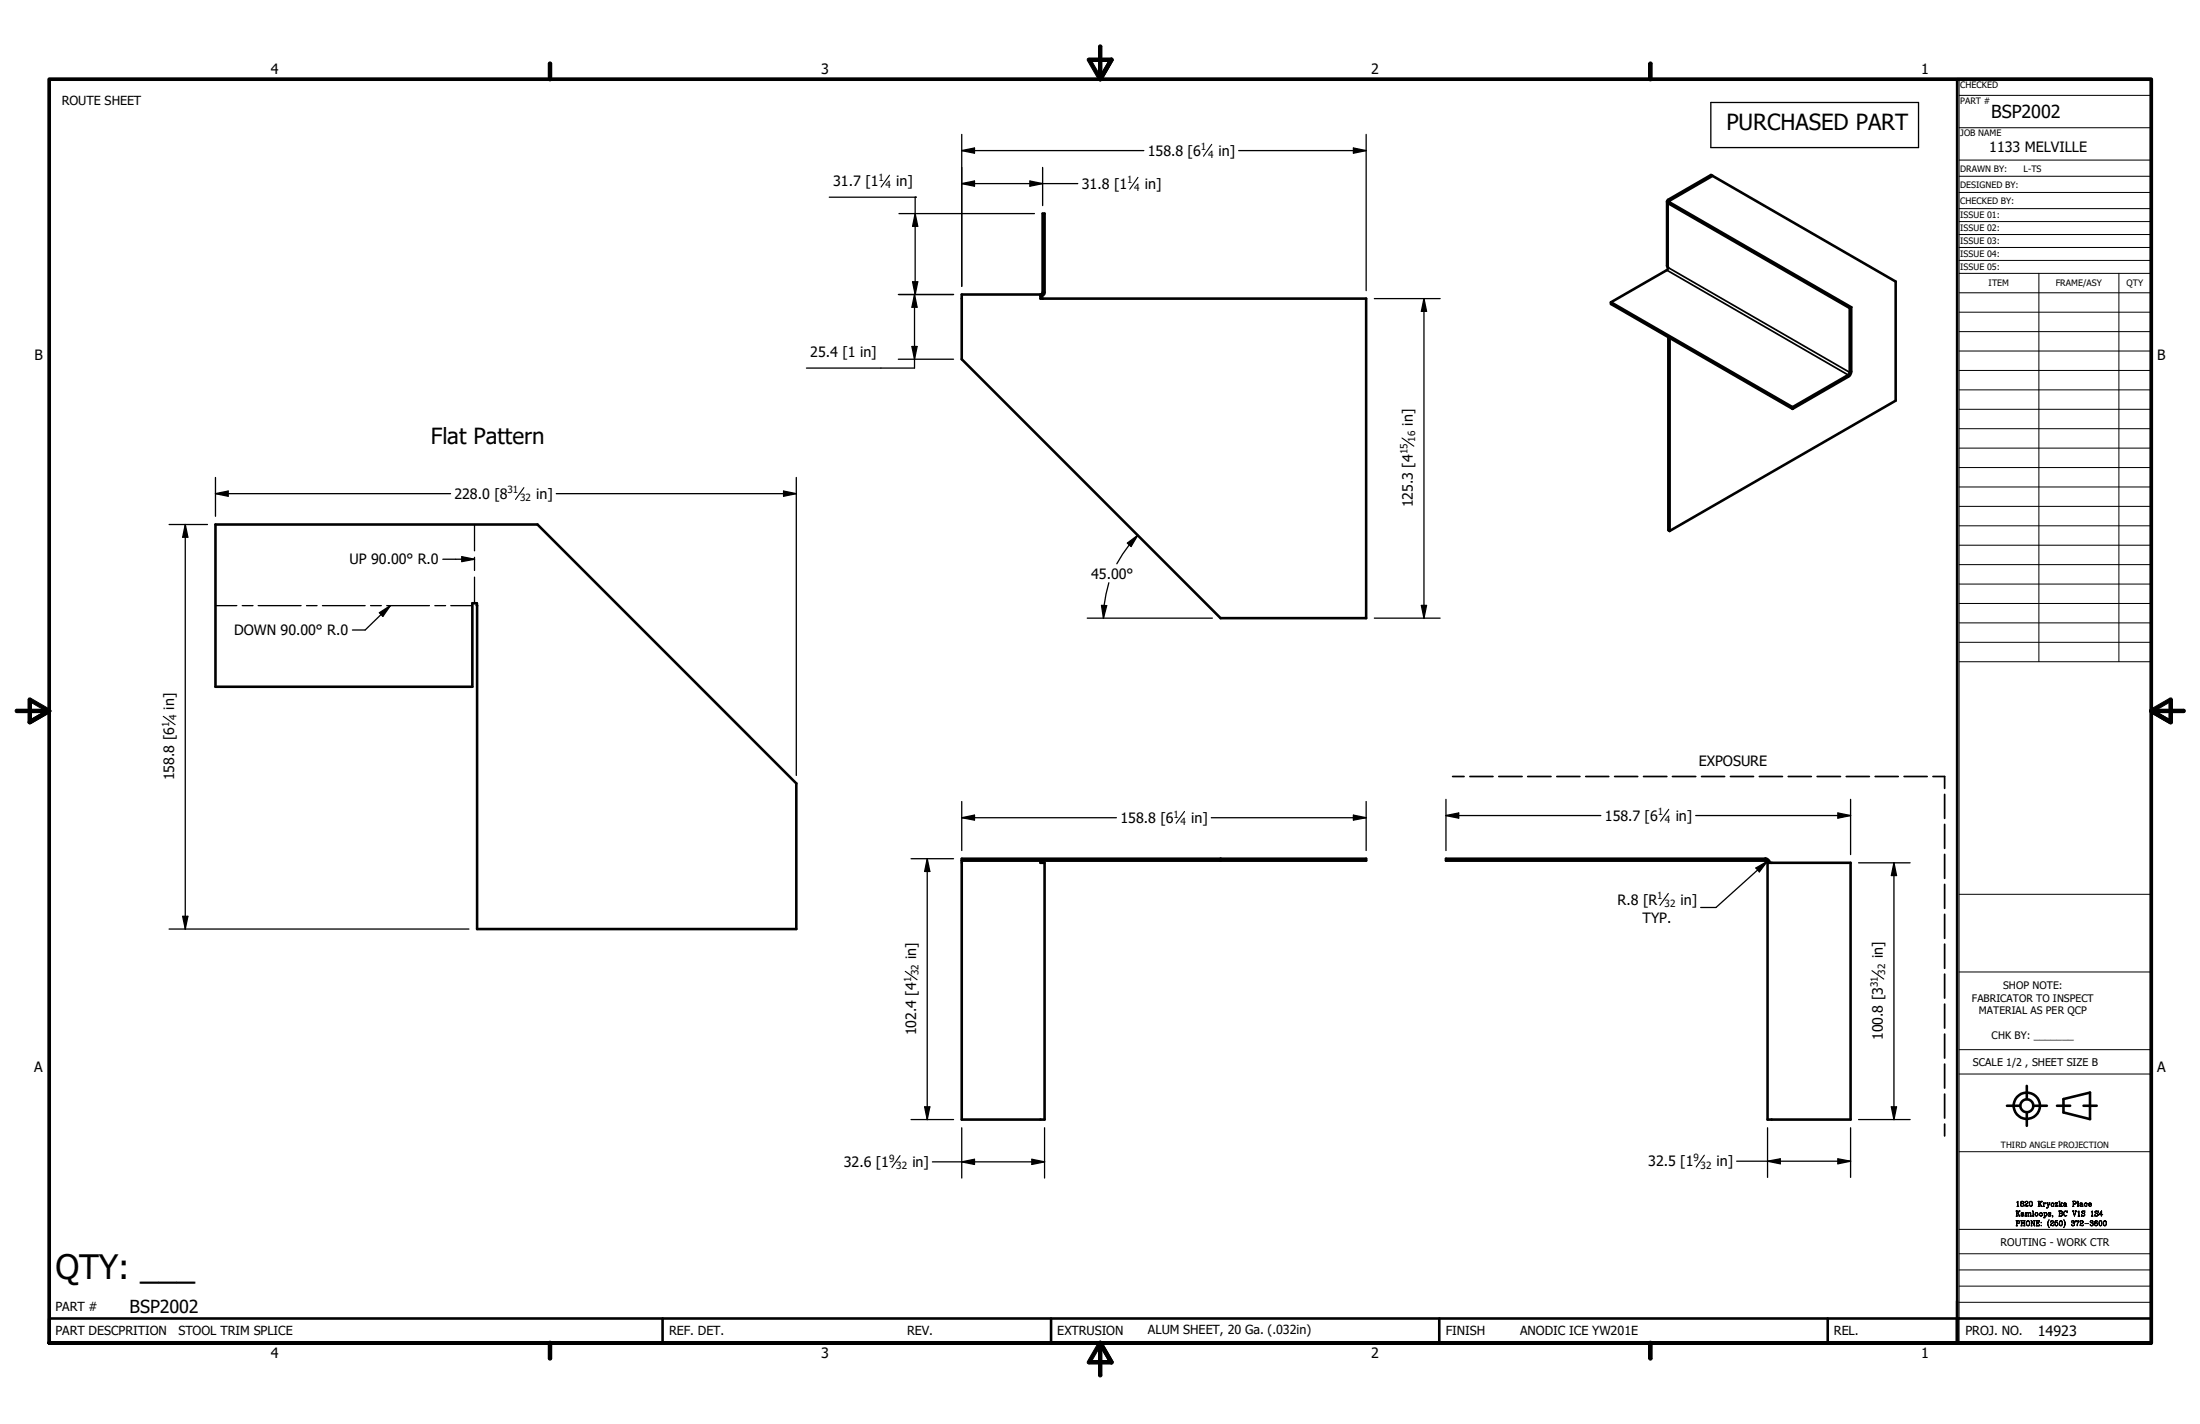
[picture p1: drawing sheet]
<svg xmlns="http://www.w3.org/2000/svg" width="432mm" height="279mm" viewBox="0 0 432 279" stroke-linecap="round" stroke-linejoin="round" font-family="sans-serif">
<g fill="none" stroke="#000" stroke-width=".25">
<path d="M162.8 38.7h17M179.6 38.7v19.1M188.8 29.5h35.7M188.8 29.5l2.5-.5v1.1zM188.8 36l2.5-.5v1zM188.8 26.4v29.8M188.8 36h22.7M202.1 35.5l2.5 .5-2.5 .5zM204.6 32.9v7.4M243.1 29.5h25M265.6 29l2.5 .5-2.5 .6zM268.1 26.4v30.6"/>
<path d="M335.8 20.1h40.8v8.9h-40.8zM176.3 57.8h10.9M176.4 41.9h26.6M179.1 55.3h1l-.5 2.5zM179.5 57.8v14.4h-21.2M179.5 57.8l.5 2.5h-1zM179.6 41.9l.5 2.5h-1zM269.7 58.6h13M279.5 58.6v62.7M279.5 58.6l.5 2.5h-1zM176.3 70.5h10.9M179 68h1l-.5 2.5z"/>
<path d="M42.3 96.9h46.1M42.3 96.9l2.5-.5v1zM42.3 93.7v7.6M109.2 96.9h47.1M153.8 96.4l2.5 .5-2.5 .5zM156.3 93.7v58.4M33.2 102.9h7.5M36.4 102.9v79.4M36.4 102.9l.5 2.5h-1zM42.3 118.8h4.2M47.5 118.8h2.2M50.7 118.8h8.4"/>
<path d="M60.2 118.8h2M63.3 118.8h8.4M72.7 118.8h2.1M75.9 118.8h8.4M76.6 118.8l-4.9 4.8h-2.5M85.3 118.8h2.2M86.9 109.7h6.2M88.5 118.8h4.2M90.6 109.2l2.5 .5-2.5 .5zM93.1 102.9v5.2M93.1 109.3v2.6M93.1 113.2v5.2"/>
<path d="M216.2 118.8h1l-.6 2.5zM217.6 114.3l-.9 4.5-.1 2.5M221.3 106.6l2-1.6-1.3 2.2zM221.7 106.9l-2.5 3.7M223.3 105l-1.7 1.9M279 118.8h1l-.5 2.5zM74.5 120.2l2.1-1.4-1.5 2.1zM213.4 121.3h24.6M269.7 121.3h13M188.8 157.3v9.6M265.6 159.9l2.5 .5-2.5 .5zM268.1 157.3v9.6"/>
<path d="M283.8 156.8v10.1M360.7 159.5l2.5 .5-2.5 .5zM363.2 156.8v10.9M35.9 179.8h1l-.5 2.5zM178.8 168.5h8.4M182 168.5v51.2M182 168.5l.5 2.5h-1zM188.8 160.4l2.5-.5v1zM188.8 160.4h30.3M237.7 160.4h30.4M283.8 160h30.4M283.8 160l2.5-.5v1z"/>
<path d="M332.8 160h30.4M344.6 170.3l2.2-1.3-1.5 2.1zM346.8 169l-10 9.1h-3M364.8 169.3h10.1M371.7 169.3v50.4M371.7 169.3l.5 2.5h-1zM33.2 182.3h58.8M178.8 219.7h8.4M181.5 217.2h1l-.5 2.5zM364.8 219.7h10.1M371.2 217.2h1l-.5 2.5zM183 228h22"/>
<path d="M188.8 228l2.5-.5v1zM188.8 221.3v9.8M202.5 227.5l2.5 .5-2.5 .5zM205 221.3v9.8M340.9 227.8h22.3M346.9 227.8l2.5-.4v.9zM346.9 221.3v9.7M360.7 227.4l2.5 .4-2.5 .5zM363.2 221.3v9.7"/>
</g>
<g fill="none" stroke="#000" stroke-width=".51">
<path d="M327.2 39.5v12.9a.39 .39 0 0 1 0 .6l-11 6.3M336.1 34.5l-.3-.2-8.4 4.9-.2 .2v.3l35.9 20.8M336.1 34.5l-8.4 4.9-.1 .2 35.7 20.7M336.1 34.5l36 20.7v23.4l-44.4 25.6M188.8 57.8h15.4v.8h63.9v62.7h-28.5l-50.8-50.8zM204.2 57.8l.2-.1 .2-.3v-15.5h.4v15.5a.88 .88 0 0 1-.8 .8M316.2 59.3l35.6 20.6M316.2 59.3v.3l35.6 20.6M327.4 66.1v37.9l.3 .2M327.7 66.3v37.9M351.8 79.9v.3M363.1 60.5v12.6l-.2 .3-11.1 6.5"/>
<path d="M363.3 60.3v12.6a1.21 1.21 0 0 1-.5 1l-11 6.3M363.3 60.3l-.2 .2M42.3 102.9h63.2l50.8 50.8v28.6h-62.7v-63.9h-.9v16.3h-50.4zM93.6 118.8h.1M188.8 168.9h79.3v-.4h-79.3v51.2h16.2v-50.4h-.8v-.4M239.6 168.5v.4M346.5 168.5v.4M346.5 168.5a.88 .88 0 0 1 .8 .8M346.5 168.9h.3l.2 .4M346.5 168.5h-62.7v.4h62.7M346.9 169.3h16.3v50.4h-16.3zM393.9 217h2.6"/>
<path d="M397.8 213.1v2.5M397.8 218.3v2.6M399.1 217h2.6M403.7 217h2.6M405 215.6l5.2-1.2v5.2l-5.2-1.3zM408.9 217h2.6M130 258.7v4.8M206.3 258.7v4.8M282.5 258.7v4.8M358.7 258.7v4.8M422.2 258.7h-412.5v4.8h412.5v-248h-38.1v248"/>
<circle cx="397.8" cy="217" r="1.27"/>
<circle cx="397.8" cy="216.9" r="2.58"/>
</g>
<g fill="none" stroke="#000" stroke-width=".34">
<path d="M327.4 39.2l.3 .2v.3l-.3 .2v12.6l35.7 20.6 .2-.2M327.2 53l35.6 20.6v.3M285.1 152.4h2.3M288.5 152.4h4.5M294.2 152.4h4.5M299.8 152.4h4.6M305.6 152.4h4.5M311.2 152.4h4.6M316.9 152.4h4.5M322.6 152.4h4.6M328.3 152.4h4.5M334 152.4h4.5"/>
<path d="M339.6 152.4h4.6M345.3 152.4h4.5M351 152.4h4.5M356.7 152.4h4.5M362.4 152.4h4.5M368 152.4h4.6M373.7 152.4h4.5M379.4 152.4h2.3v2.3M381.7 155.9v4.7M381.7 161.8v4.7M381.7 167.6v4.7M381.7 173.5v4.7"/>
<path d="M381.7 179.4v4.7M381.7 185.3v4.7M381.7 191.1v4.7M381.7 197v4.7M381.7 202.9v4.7M381.7 208.8v4.7M381.7 214.7v4.7M381.7 220.6v2.3"/>
</g>
<g fill="#000">
<path d="M188.8 29.5l2.5-.5zM188.8 29.5l2.5-.5v1.1zM188.8 36l2.5-.5zM188.8 36l2.5-.5v1zM202.1 36.5l2.5-.5zM202.1 35.5l2.5 .5-2.5 .5zM265.6 30.1l2.5-.6zM265.6 29l2.5 .5-2.5 .6zM179.1 55.3l.5 2.5zM179.1 55.3h1l-.5 2.5zM179.6 41.9l.5 2.5zM179.6 41.9l.5 2.5h-1z"/>
<path d="M179 68l.5 2.5zM179 68h1l-.5 2.5zM179.5 57.8l.5 2.5zM179.5 57.8l.5 2.5h-1zM279.5 58.6l.5 2.5zM279.5 58.6l.5 2.5h-1zM42.3 96.9l2.5-.5zM42.3 96.9l2.5-.5v1zM153.8 97.4l2.5-.5zM153.8 96.4l2.5 .5-2.5 .5zM36.4 102.9l.5 2.5zM36.4 102.9l.5 2.5h-1z"/>
<path d="M90.6 110.2l2.5-.5zM90.6 109.2l2.5 .5-2.5 .5zM216.2 118.8h1l-.6 2.5zM223.3 105l-1.3 2.2zM221.3 106.6l2-1.6-1.3 2.2zM279 118.8l.5 2.5zM279 118.8h1l-.5 2.5zM76.6 118.8l-1.5 2.1zM74.5 120.2l2.1-1.4-1.5 2.1zM188.8 160.4l2.5-.5zM188.8 160.4l2.5-.5v1zM283.8 160l2.5-.5z"/>
<path d="M283.8 160l2.5-.5v1zM35.9 179.8l.5 2.5zM35.9 179.8h1l-.5 2.5zM182 168.5l.5 2.5zM182 168.5l.5 2.5h-1zM265.6 160.9l2.5-.5zM265.6 159.9l2.5 .5-2.5 .5zM346.8 169l-1.5 2.1zM344.6 170.3l2.2-1.3-1.5 2.1zM360.7 160.5l2.5-.5zM360.7 159.5l2.5 .5-2.5 .5zM371.7 169.3l.5 2.5z"/>
<path d="M371.7 169.3l.5 2.5h-1zM181.5 217.2l.5 2.5zM181.5 217.2h1l-.5 2.5zM371.2 217.2l.5 2.5zM371.2 217.2h1l-.5 2.5zM188.8 228l2.5-.5zM188.8 228l2.5-.5v1zM202.5 228.5l2.5-.5zM202.5 227.5l2.5 .5-2.5 .5zM346.9 227.8l2.5-.4zM346.9 227.8l2.5-.4v.9zM360.7 228.3l2.5-.5z"/>
<path d="M360.7 227.4l2.5 .4-2.5 .5zM409.2 240.1h.8z"/>
<path d="M107.6 15.5h.7a.34 .34 0 0 1-.4 .4 .34 .34 0 0 1-.3-.4z" fill-rule="evenodd"/>
<path d="M107.7 12.3a.34 .34 0 0 1 .3-.1 .34 .34 0 0 1 .3 .3h-.7z" fill-rule="evenodd"/>
<path d="M107.6 12.5h.7v3h-.7z" fill-rule="evenodd"/>
<path d="M213.4 11.5l.3-.1v.3l-.3 .2z" fill-rule="evenodd"/>
<path d="M213.7 11.4h4.4v.7h-4.4z" fill-rule="evenodd"/>
<path d="M215.6 9.1h.7v6.4h-.7z" fill-rule="evenodd"/>
<path d="M213.4 11.9l.6-.3 2.2 3.8-.6 .3z" fill-rule="evenodd"/>
<path d="M217.8 11.6l.6 .3-2.2 3.8-.6-.3z" fill-rule="evenodd"/>
<path d="M215.6 9a.34 .34 0 0 1 .4-.2 .34 .34 0 0 1 .3 .3h-.7z" fill-rule="evenodd"/>
<path d="M215.6 15.7l.7-.2a.35 .35 0 0 1-.3 .3 .35 .35 0 0 1-.4-.1z" fill-rule="evenodd"/>
<path d="M215.6 15.4l.6 .3a.34 .34 0 0 1-.4 .1 .34 .34 0 0 1-.2-.4z" fill-rule="evenodd"/>
<path d="M218.1 11.4l.3 .1v.4l-.3-.2z" fill-rule="evenodd"/>
<path d="M217.8 11.6a.34 .34 0 0 1 .5-.2 .34 .34 0 0 1 .1 .5z" fill-rule="evenodd"/>
<path d="M217.8 11.6l.6 .3-2.2 3.8-.6-.3z" fill-rule="evenodd"/>
<path d="M323.6 15.5h.7a.34 .34 0 0 1-.4 .4 .34 .34 0 0 1-.3-.4z" fill-rule="evenodd"/>
<path d="M323.8 12.2a.34 .34 0 0 1 .5 .3h-.7z" fill-rule="evenodd"/>
<path d="M323.6 12.5h.7v3h-.7z" fill-rule="evenodd"/>
<path d="M3 139.3l.3-.2v.7a.34 .34 0 0 1-.3-.5z" fill-rule="evenodd"/>
<path d="M3.3 139.1h6.4v.7h-6.4z" fill-rule="evenodd"/>
<path d="M5.5 137.3h.7v4.4h-.7z" fill-rule="evenodd"/>
<path d="M5.6 137h.4l-.2 .3h-.3z" fill-rule="evenodd"/>
<path d="M6 137l3.8 2.2-.3 .6-3.8-2.2z" fill-rule="evenodd"/>
<path d="M9.8 139.2a.34 .34 0 0 1 .2 .4 .34 .34 0 0 1-.3 .2z" fill-rule="evenodd"/>
<path d="M9.5 139.2a.34 .34 0 0 1 .4 .1 .34 .34 0 0 1-.1 .5z" fill-rule="evenodd"/>
<path d="M5.7 141.4l3.8-2.2 .3 .6-3.8 2.2z" fill-rule="evenodd"/>
<path d="M422.1 139.2l3.8-2.2 .3 .6-3.8 2.2z" fill-rule="evenodd"/>
<path d="M422 139.3l.1-.1 .1 .3v.3a.34 .34 0 0 1-.2-.5z" fill-rule="evenodd"/>
<path d="M422 139.2h.4l-.3 .6-.2-.2z" fill-rule="evenodd"/>
<path d="M422.4 139.2l3.8 2.2-.3 .6-3.8-2.2z" fill-rule="evenodd"/>
<path d="M425.7 137.3h.7v4.4h-.7z" fill-rule="evenodd"/>
<path d="M425.9 137h.4l.1 .3h-.4z" fill-rule="evenodd"/>
<path d="M428.6 139.1a.34 .34 0 0 1 .3 .4 .34 .34 0 0 1-.3 .3z" fill-rule="evenodd"/>
<path d="M422.2 139.1h6.4v.7h-6.4z" fill-rule="evenodd"/>
<path d="M5.7 141.4l3.8-2.2 .3 .6-3.8 2.2z" fill-rule="evenodd"/>
<path d="M5.5 141.7h.3l.2 .3-.4-.1z" fill-rule="evenodd"/>
<path d="M5.5 141.5l.2-.1 .3 .6a.34 .34 0 0 1-.4-.1 .34 .34 0 0 1-.1-.4z" fill-rule="evenodd"/>
<path d="M422.4 139.2l3.8 2.2-.3 .6-3.8-2.2z" fill-rule="evenodd"/>
<path d="M426 141.7l.4 .1-.3 .2h-.2z" fill-rule="evenodd"/>
<path d="M426.2 141.4a.34 .34 0 0 1 .1 .5 .34 .34 0 0 1-.4 .1z" fill-rule="evenodd"/>
<path d="M395.8 239.5h.4h-.3v.5h.3h-.3v.5h.1h-.3h.1z" fill-rule="evenodd"/>
<path d="M395.7 237.6h.3h-.1v1h.1h-.3h.1v-1z" fill-rule="evenodd"/>
<path d="M395.9 235.9l.2-.2z" fill-rule="evenodd"/>
<path d="M396.1 235.7v1h.1h-.3h.1z" fill-rule="evenodd"/>
<path d="M396 238l.5 .6h-.3h.2z" fill-rule="evenodd"/>
<path d="M395.7 239.5l.6 .1 .1 .3-.5 .1h.4l.1-.3-.2-.2z" fill-rule="evenodd"/>
<path d="M396.2 237.6h.3l-.6 .6 .5-.6z" fill-rule="evenodd"/>
<path d="M396.7 236.2l.3-.1-.3 .1 .1 .5-.2-.2z" fill-rule="evenodd"/>
<path d="M396.6 239.5h.3l-.1 .5h.5h-.5l.1 .5h-.3h.1v-1z" fill-rule="evenodd"/>
<path d="M396.7 235.8l.3-.1-.3 .1 .1 .3-.2-.1z" fill-rule="evenodd"/>
<path d="M397 235.7l.2 .1-.2 .3 .2 .1v.3l-.4 .2 .3-.2v-.3l-.3-.1h.2z" fill-rule="evenodd"/>
<path d="M396.7 238l.3-.1-.3 .2z" fill-rule="evenodd"/>
<path d="M397 237.9l.2 .2-.5 .2 .1 .3-.1-.2 .4-.3z" fill-rule="evenodd"/>
<path d="M397.1 238.5l.2 .1z" fill-rule="evenodd"/>
<path d="M397.1 238.2l.1 .3-.4 .1 .3-.1z" fill-rule="evenodd"/>
<path d="M397.2 239.5h.3v1h-.3h.1v-.5h-.5h.5v-.5z" fill-rule="evenodd"/>
<path d="M397.5 235.9v.1z" fill-rule="evenodd"/>
<path d="M397.5 236.6h.1z" fill-rule="evenodd"/>
<path d="M397.6 236.6h.4l-.2 .1z" fill-rule="evenodd"/>
<path d="M397.5 237.9h.2v.7h.1h-.3z" fill-rule="evenodd"/>
<path d="M397.5 235.8l.3-.1-.2 .1-.1 .2z" fill-rule="evenodd"/>
<path d="M397.8 235.7l.3 .2-.1 .2-.3 .2-.3 .4 .1-.3a.41 .41 0 0 0 .4-.2 .41 .41 0 0 0-.1-.5z" fill-rule="evenodd"/>
<path d="M397.7 238l.3-.1-.3 .2z" fill-rule="evenodd"/>
<path d="M398 237.9l.1 .2z" fill-rule="evenodd"/>
<path d="M397.8 236.6l.3-.1-.1 .1z" fill-rule="evenodd"/>
<path d="M397.8 239.6l.3-.1a.58 .58 0 0 0-.1 1l-.3-.2z" fill-rule="evenodd"/>
<path d="M398.1 239.5a.55 .55 0 0 1 .3 .6 .55 .55 0 0 1-.4 .4 .6 .6 0 0 0 .1-1z" fill-rule="evenodd"/>
<path d="M398.1 238.1l.3-.2-.3 .2v.5h.2h-.3z" fill-rule="evenodd"/>
<path d="M398.4 237.9l.2 .2v.5h.1h-.3z" fill-rule="evenodd"/>
<path d="M398.4 235.8l.3-.1a.63 .63 0 0 0-.1 1l-.3-.4z" fill-rule="evenodd"/>
<path d="M398.7 235.7a.58 .58 0 0 1-.1 1 .58 .58 0 0 0 .1-1z" fill-rule="evenodd"/>
<path d="M398.7 239.5v1h.2h-.3h.1z" fill-rule="evenodd"/>
<path d="M398.6 239.5h.2l.5 1-.6-1z" fill-rule="evenodd"/>
<path d="M398.9 237.6h.2v1h.1h-.3h.1v-1z" fill-rule="evenodd"/>
<path d="M399.2 239.5h.1v1v-1h.1z" fill-rule="evenodd"/>
<path d="M399.7 239.5h.5h-.4v.5h.2h-.2v.5z" fill-rule="evenodd"/>
<path d="M399.5 238l.3-.1a.38 .38 0 0 0-.3 .3 .38 .38 0 0 0 .2 .4l-.3-.3z" fill-rule="evenodd"/>
<path d="M399.8 237.9a.34 .34 0 0 1 .2 .4 .34 .34 0 0 1-.3 .3 .35 .35 0 0 0 .3-.3 .35 .35 0 0 0-.2-.4z" fill-rule="evenodd"/>
<path d="M399.8 240h.2v-.2v.4v-.2z" fill-rule="evenodd"/>
<path d="M400 235.7h.3v1h-.3h.1v-1z" fill-rule="evenodd"/>
<path d="M399.6 239.5h.7v.3l-.1-.3z" fill-rule="evenodd"/>
<path d="M400.3 236.1l.6 .6h-.3h.1z" fill-rule="evenodd"/>
<path d="M400.4 238l.2-.1a.35 .35 0 0 0-.3 .3 .35 .35 0 0 0 .3 .4l-.3-.3z" fill-rule="evenodd"/>
<path d="M400.6 238a.34 .34 0 0 1 .3 .3 .34 .34 0 0 1-.4 .3 .35 .35 0 0 0 .3-.3 .35 .35 0 0 0-.2-.3z" fill-rule="evenodd"/>
<path d="M400.6 239.9h.1z" fill-rule="evenodd"/>
<path d="M400.6 235.7h.3l-.7 .6 .5-.6z" fill-rule="evenodd"/>
<path d="M401 236h.2v.7h.1h-.3h.1v-.6z" fill-rule="evenodd"/>
<path d="M401.3 238.5l.1 .1z" fill-rule="evenodd"/>
<path d="M401.1 237.9h.2v1h.1h-.3h.1v-.9z" fill-rule="evenodd"/>
<path d="M401.3 236.1l.2-.1-.3 .3z" fill-rule="evenodd"/>
<path d="M401.5 236v.2z" fill-rule="evenodd"/>
<path d="M401.3 238l.2-.1z" fill-rule="evenodd"/>
<path d="M401.5 237.9a.34 .34 0 0 1 .3 .4 .34 .34 0 0 1-.4 .3 .35 .35 0 0 0 .4-.3 .35 .35 0 0 0-.3-.4z" fill-rule="evenodd"/>
<path d="M401.7 236.9v.1z" fill-rule="evenodd"/>
<path d="M401.7 236h.3l-.2 .1 .2 .6z" fill-rule="evenodd"/>
<path d="M402 238.4v.2z" fill-rule="evenodd"/>
<path d="M402.1 238.5l.1 .1z" fill-rule="evenodd"/>
<path d="M402.1 239.4l.1-.1a1.26 1.26 0 0 0 0 1.5 1.14 1.14 0 0 1-.1-1.4z" fill-rule="evenodd"/>
<path d="M402.1 238l.2-.1-.3 .2 .5 .2-.1 .3h-.2l.3-.2-.5-.3z" fill-rule="evenodd"/>
<path d="M402.3 237.9l.2 .1z" fill-rule="evenodd"/>
<path d="M402.1 236l.3 .1-.4 .8-.3 .1 .3-.1 .3-.8z" fill-rule="evenodd"/>
<path d="M402.5 237.9v.3z" fill-rule="evenodd"/>
<path d="M402.5 239.7v.1z" fill-rule="evenodd"/>
<path d="M402.8 238.5h.1l-.1 .3z" fill-rule="evenodd"/>
<path d="M402.5 239.6v.2v-.2l.3-.1z" fill-rule="evenodd"/>
<path d="M402.8 239.5l.3 .1v.2l-.4 .3-.2 .4v-.3l.5-.3v-.2z" fill-rule="evenodd"/>
<path d="M402.7 236.1l.2-.1a.4 .4 0 0 0-.3 .3 .4 .4 0 0 0 .2 .4l-.3-.3z" fill-rule="evenodd"/>
<path d="M402.9 236l.2 .2v.1z" fill-rule="evenodd"/>
<path d="M402.8 236.7l.3-.1z" fill-rule="evenodd"/>
<path d="M403.4 239.9l.3-.1z" fill-rule="evenodd"/>
<path d="M403.7 239.8a.34 .34 0 0 1 .3 .4 .34 .34 0 0 1-.4 .3 .36 .36 0 0 0 .3-.3 .36 .36 0 0 0-.2-.4z" fill-rule="evenodd"/>
<path d="M403.4 239.5h.5l-.5 .1-.1 .4z" fill-rule="evenodd"/>
<path d="M403.4 236.7h.4l.1-.3v.3z" fill-rule="evenodd"/>
<path d="M403.4 236h.5l-.5 .1v.2z" fill-rule="evenodd"/>
<path d="M403.8 236.1l-.4 .6z" fill-rule="evenodd"/>
<path d="M404.2 237.6h.4h-.4v.5h.4h-.4v.5z" fill-rule="evenodd"/>
<path d="M404.1 235.7h.2v1h.1h-.3h.1v-1z" fill-rule="evenodd"/>
<path d="M404.5 236.3l.3 .4h-.2z" fill-rule="evenodd"/>
<path d="M404.3 239.6l.2-.1a.63 .63 0 0 0 0 1l-.3-.4z" fill-rule="evenodd"/>
<path d="M404.5 239.5a.58 .58 0 0 1 0 1 .58 .58 0 0 0 0-1z" fill-rule="evenodd"/>
<path d="M404.1 237.6l.6 .1 .1 .2-.2 .2h-.4l.5-.1v-.2l-.1-.2z" fill-rule="evenodd"/>
<path d="M404.1 238.6l.6-.1v-.2l-.1-.2 .1 .1 .1 .2-.2 .2z" fill-rule="evenodd"/>
<path d="M404.6 236l.2 .1-.5 .4z" fill-rule="evenodd"/>
<path d="M405 239.3a1.12 1.12 0 0 1 0 1.5 1.26 1.26 0 0 0 0-1.5z" fill-rule="evenodd"/>
<path d="M405.1 236.1l.3-.1-.3 .2z" fill-rule="evenodd"/>
<path d="M405.4 236l.2 .2-.5 .2 .1 .3-.2-.2 .5-.3z" fill-rule="evenodd"/>
<path d="M405.1 237.7l.3-.1a.57 .57 0 0 0-.3 .5 .57 .57 0 0 0 .2 .5l-.3-.4z" fill-rule="evenodd"/>
<path d="M405.4 237.6l.2 .1z" fill-rule="evenodd"/>
<path d="M405.5 236.6l.2 .1z" fill-rule="evenodd"/>
<path d="M405.5 236.3l.1 .3-.4 .1 .3-.1z" fill-rule="evenodd"/>
<path d="M405.3 238.6l.4-.2z" fill-rule="evenodd"/>
<path d="M405.7 237.5v.5z" fill-rule="evenodd"/>
<path d="M406.6 239.7v.1z" fill-rule="evenodd"/>
<path d="M406.9 235.7h.4h-.3v.5h.3h-.3v.5h.1h-.3h.1z" fill-rule="evenodd"/>
<path d="M406.7 239.6l-.1 .2 .1-.2 .3-.1z" fill-rule="evenodd"/>
<path d="M407 239.5l.1 .1-.1 .3a.31 .31 0 0 1 .2 .4 .31 .31 0 0 1-.4 .2l.3-.2v-.3l-.3-.1 .3-.1z" fill-rule="evenodd"/>
<path d="M406.8 237.6h.2h-.1l.3 1z" fill-rule="evenodd"/>
<path d="M406.8 235.7l.6 .1 .1 .3-.5 .1h.4l.1-.3-.2-.2z" fill-rule="evenodd"/>
<path d="M407.4 239.5v.3z" fill-rule="evenodd"/>
<path d="M407.3 237.6h.2l-.3 1 .3-1z" fill-rule="evenodd"/>
<path d="M407.5 239.6l.1-.1z" fill-rule="evenodd"/>
<path d="M407.6 239.5l.2 .1z" fill-rule="evenodd"/>
<path d="M407.7 235.7h.2v1h.1h-.3h.1v-1z" fill-rule="evenodd"/>
<path d="M407.8 239.6l.2-.1z" fill-rule="evenodd"/>
<path d="M408 239.5l-.3 1z" fill-rule="evenodd"/>
<path d="M407.8 237.8l.3-.2z" fill-rule="evenodd"/>
<path d="M408.1 237.6v1h.1h-.4h.2z" fill-rule="evenodd"/>
<path d="M408.3 239.7v.1z" fill-rule="evenodd"/>
<path d="M408.3 236.1l.3-.1-.3 .2z" fill-rule="evenodd"/>
<path d="M408.6 236l.2 .2-.5 .2 .1 .3-.2-.2 .5-.3z" fill-rule="evenodd"/>
<path d="M408.6 238.3v.4z" fill-rule="evenodd"/>
<path d="M408.6 238.5l.2 .1z" fill-rule="evenodd"/>
<path d="M408.3 239.6v.2v-.2l.3-.1z" fill-rule="evenodd"/>
<path d="M408.6 239.5l.3 .1v.2a.79 .79 0 0 0-.6 .7v-.3l.5-.3v-.2z" fill-rule="evenodd"/>
<path d="M408.7 236.6l.2 .1z" fill-rule="evenodd"/>
<path d="M408.7 236.3l.1 .3-.4 .1 .3-.1z" fill-rule="evenodd"/>
<path d="M408.6 237.7l.3-.1-.3 .2 .6 .4-.1 .3-.3 .1 .3-.1 .1-.2-.6-.3z" fill-rule="evenodd"/>
<path d="M408.9 237.6l.2 .1z" fill-rule="evenodd"/>
<path d="M409.2 237.5v.5z" fill-rule="evenodd"/>
<path d="M409.2 236.1l.3-.1a.38 .38 0 0 0-.4 .3 .38 .38 0 0 0 .3 .4l-.3-.3z" fill-rule="evenodd"/>
<path d="M409.5 236l.1 .3z" fill-rule="evenodd"/>
<path d="M409.5 236.2l.1 .1z" fill-rule="evenodd"/>
<path d="M409.4 236.7l.3-.1z" fill-rule="evenodd"/>
<path d="M410 236.1l.3-.1-.4 .3z" fill-rule="evenodd"/>
<path d="M409.9 236.3h.5l-.1-.3 .2 .2v.1h-.5l.2 .4z" fill-rule="evenodd"/>
<path d="M410.3 239.7v.1z" fill-rule="evenodd"/>
<path d="M410.2 236.7l.3-.1z" fill-rule="evenodd"/>
<path d="M410.3 239.6v.2v-.2l.3-.1z" fill-rule="evenodd"/>
<path d="M410.6 239.5l.2 .1-.1 .3a.29 .29 0 0 1 .1 .4 .29 .29 0 0 1-.3 .2l.3-.2v-.3l-.3-.1 .3-.1z" fill-rule="evenodd"/>
<path d="M410.5 237.8l.2-.2z" fill-rule="evenodd"/>
<path d="M410.7 237.6v1h.1h-.3h.1z" fill-rule="evenodd"/>
<path d="M411.2 238.3v.4z" fill-rule="evenodd"/>
<path d="M411.2 238.5l.2 .1z" fill-rule="evenodd"/>
<path d="M411.3 239.9l-.2 .3 .3-.3z" fill-rule="evenodd"/>
<path d="M411.4 239.9a.32 .32 0 0 1 .3 .3 .32 .32 0 0 1-.3 .3 .33 .33 0 0 0 .3-.3 .33 .33 0 0 0-.3-.3z" fill-rule="evenodd"/>
<path d="M411.3 237.7l-.1 .1 .6 .5v.2l-.2 .1h-.2l.3-.1 .1-.2-.6-.3v-.3l.3-.1z" fill-rule="evenodd"/>
<path d="M411.5 237.6l.2 .1z" fill-rule="evenodd"/>
<path d="M411.2 239.6l.3-.1a.6 .6 0 0 0-.1 1l-.3-.3z" fill-rule="evenodd"/>
<path d="M411.5 239.5l.2 .1-.1 .2z" fill-rule="evenodd"/>
<path d="M411.8 237.5v.5z" fill-rule="evenodd"/>
<path d="M412.1 239.6l.2-.1a.62 .62 0 0 0-.1 1l-.2-.2z" fill-rule="evenodd"/>
<path d="M412.3 239.5a.55 .55 0 0 1 .3 .6 .55 .55 0 0 1-.4 .4 .58 .58 0 0 0 .1-1z" fill-rule="evenodd"/>
<path d="M412.5 237.6l-.5 .7h.7h-.2l-.1 .3v-.3h-.4z" fill-rule="evenodd"/>
<path d="M412.5 237.6v.7h-.5h.4z" fill-rule="evenodd"/>
<path d="M413 239.6l.2-.1a.63 .63 0 0 0-.1 1l-.3-.4z" fill-rule="evenodd"/>
<path d="M413.2 239.5a.58 .58 0 0 1-.1 1 .58 .58 0 0 0 .1-1z" fill-rule="evenodd"/>
<path d="M399.6 240.5h.6l.1-.3v.3z" fill-rule="evenodd"/>
<path d="M400.6 240.5h.1z" fill-rule="evenodd"/>
<path d="M402.6 240.4l.5 .1h-.3z" fill-rule="evenodd"/>
<path d="M402.8 240.5l.3-.2v.2z" fill-rule="evenodd"/>
<path d="M403.3 240.3l.1-.1 .2 .3z" fill-rule="evenodd"/>
<path d="M403.4 240.2v.1z" fill-rule="evenodd"/>
<path d="M406.6 240.2l.2 .3z" fill-rule="evenodd"/>
<path d="M406.6 240.2v.1z" fill-rule="evenodd"/>
<path d="M408.4 240.4l.5 .1h-.3z" fill-rule="evenodd"/>
<path d="M408.6 240.5l.3-.2v.2z" fill-rule="evenodd"/>
<path d="M410.3 240.2l.2 .3z" fill-rule="evenodd"/>
<path d="M410.3 240.2v.1z" fill-rule="evenodd"/>
<path d="M107.6 263.5h.7v3h-.7z" fill-rule="evenodd"/>
<path d="M107.7 263.3a.34 .34 0 0 1 .3-.1 .34 .34 0 0 1 .3 .3h-.7z" fill-rule="evenodd"/>
<path d="M107.6 266.5h.7a.34 .34 0 0 1-.4 .4 .34 .34 0 0 1-.3-.4z" fill-rule="evenodd"/>
<path d="M213.4 267.1l.3 .2v.3l-.3-.1z" fill-rule="evenodd"/>
<path d="M213.7 267h4.4v.6h-4.4z" fill-rule="evenodd"/>
<path d="M215.6 269.8h.7a.34 .34 0 0 1-.4 .4 .34 .34 0 0 1-.3-.4z" fill-rule="evenodd"/>
<path d="M215.6 263.3a.34 .34 0 0 1 .4-.1 .34 .34 0 0 1 .3 .3z" fill-rule="evenodd"/>
<path d="M215.6 263.3l.4-.2 .2 .2-.6 .4z" fill-rule="evenodd"/>
<path d="M215.6 263.3l.6 .4-2.2 3.8-.6-.4z" fill-rule="evenodd"/>
<path d="M215.6 263.7l.6-.4 2.2 3.8-.6 .4z" fill-rule="evenodd"/>
<path d="M215.6 263.5h.7v6.3h-.7z" fill-rule="evenodd"/>
<path d="M215.6 263.7l.6-.4 2.2 3.8-.6 .4z" fill-rule="evenodd"/>
<path d="M218.1 267.3l.3-.2 .1 .2-.3 .3z" fill-rule="evenodd"/>
<path d="M217.8 267.5l.6-.4a.34 .34 0 0 1-.1 .5 .34 .34 0 0 1-.5-.1z" fill-rule="evenodd"/>
<path d="M323.6 263.5h.7v3h-.7z" fill-rule="evenodd"/>
<path d="M323.6 263.3a.34 .34 0 0 1 .4-.1 .34 .34 0 0 1 .3 .3h-.7z" fill-rule="evenodd"/>
<path d="M323.6 266.5h.7a.34 .34 0 0 1-.4 .4 .34 .34 0 0 1-.3-.4z" fill-rule="evenodd"/>
<circle cx="204.6" cy="58.6" r=".25"/>
</g>
<path d="M9.7 263.5v-248h412.5v248h-412.5h412.5" fill="none" stroke="#000" stroke-width=".72"/>
<g fill="none" stroke="#000" stroke-width=".2">
<path d="M107.6 12.5h.7v3h-.7zM107.6 15.5a.34 .34 0 0 0 .3 .4 .34 .34 0 0 0 .4-.4M107.6 12.5a.34 .34 0 0 1 .3-.4 .34 .34 0 0 1 .4 .4M213.4 11.9l.6-.3 2.2 3.8-.6 .3zM213.7 11.4h4.4v.7h-4.4zM213.7 11.4l-.3 .1v.4M215.6 9.1h.7v6.4h-.7zM215.6 9.1a.34 .34 0 0 1 .3-.3 .34 .34 0 0 1 .4 .3M215.6 15.4a.34 .34 0 0 0 .2 .4 .34 .34 0 0 0 .4-.1M216.3 15.5a.35 .35 0 0 1-.3 .3 .35 .35 0 0 1-.4-.1M217.8 11.6l.6 .3-2.2 3.8-.6-.3zM218.1 11.4l.3 .1v.4a.34 .34 0 0 0-.1-.5 .34 .34 0 0 0-.5 .2"/>
<path d="M323.6 12.5h.7v3h-.7zM323.6 15.5a.34 .34 0 0 0 .3 .4 .34 .34 0 0 0 .4-.4M323.6 12.5a.34 .34 0 0 1 .3-.4 .34 .34 0 0 1 .4 .4M384.5 18.7h37.7M384.5 15.5v248M384.5 37.8h37.7M384.5 34.6h37.7M384.5 31.4h37.7M384.5 25.1h37.7M384.5 57.4h37.7M384.5 53.6h37.7M384.5 51.1h37.7"/>
<path d="M384.5 48.6h37.7M384.5 46h37.7M384.5 43.5h37.7M384.5 40.9h37.7M400.2 53.6v76.2M415.9 53.6v76.2M384.5 76.5h37.7M384.5 72.7h37.7M384.5 68.9h37.7M384.5 65.1h37.7M384.5 61.3h37.7M384.5 99.4h37.7"/>
<path d="M384.5 95.5h37.7M384.5 91.7h37.7M384.5 87.9h37.7M384.5 84.1h37.7M384.5 80.3h37.7M384.5 118.4h37.7M384.5 114.6h37.7M384.5 110.8h37.7M384.5 107h37.7M384.5 103.2h37.7M3.3 139.1h6.4v.7h-6.4zM3.3 139.1a.34 .34 0 0 0-.3 .4 .34 .34 0 0 0 .3 .3"/>
<path d="M5.5 137.3h.7v4.4h-.7zM6 137l3.8 2.2-.3 .6-3.8-2.2zM6 137h-.4l-.1 .3M9.5 139.2a.34 .34 0 0 1 .4 .1 .34 .34 0 0 1-.1 .5M9.8 139.2a.34 .34 0 0 1 .2 .4 .34 .34 0 0 1-.3 .2M384.5 129.8h37.7M384.5 126h37.7M384.5 122.2h37.7M422.1 139.2l3.8-2.2 .3 .6-3.8 2.2zM422.1 139.2a.34 .34 0 0 0-.2 .4 .34 .34 0 0 0 .3 .2M422.2 139.1h6.4v.7h-6.4zM422.4 139.2l3.8 2.2-.3 .6-3.8-2.2z"/>
<path d="M422.4 139.2a.34 .34 0 0 0-.5 .1 .34 .34 0 0 0 .2 .5M425.7 137.3h.7v4.4h-.7zM425.9 137h.4l.1 .3M428.6 139.1a.34 .34 0 0 1 .3 .4 .34 .34 0 0 1-.3 .3M5.7 141.4l3.8-2.2 .3 .6-3.8 2.2zM5.7 141.4a.34 .34 0 0 0-.2 .5 .34 .34 0 0 0 .5 .1l-.4-.1-.1-.2M426.2 141.4a.34 .34 0 0 1 .1 .5 .34 .34 0 0 1-.4 .1l.4-.1 .1-.2M384.5 175.5h37.7M384.5 190.7h37.7M384.5 206h37.7M384.5 210.7h37.7M384.5 226h37.7"/>
<path d="M395.7 237.6h.3h-.1v1h.1h-.3h.1v-1zM395.7 239.5l.6 .1 .1 .3-.5 .1h.4l.1-.3-.2-.2zM395.8 239.5h.4h-.3v.5h.3h-.3v.5h.1h-.3h.1zM395.9 235.9l.2-.2zM396 238l.5 .6h-.3h.2zM396.1 235.7v1h.1h-.3h.1zM396.2 237.6h.3l-.6 .6 .5-.6zM396.6 239.5h.3l-.1 .5h.5h-.5l.1 .5h-.3h.1v-1zM396.7 236.2l.3-.1-.3 .1 .1 .5-.2-.2zM396.7 235.8l.3-.1-.3 .1 .1 .3-.2-.1zM396.8 238h.1M396.7 238l.3-.1-.3 .2z"/>
<path d="M397 235.7l.2 .1-.2 .3 .2 .1v.3l-.4 .2 .3-.2v-.3l-.3-.1h.2zM397 237.9l.2 .2-.5 .2 .1 .3-.1-.2 .4-.3zM397.1 238.5l.2 .1zM397.1 238.2l.1 .3-.4 .1 .3-.1zM397.2 239.5h.3v1h-.3h.1v-.5h-.5h.5v-.5zM397.5 236.6h.1zM397.5 235.9v.1zM397.5 235.8l.3-.1-.2 .1-.1 .2zM397.5 237.9h.2v.7h.1h-.3zM397.6 236.6h.4l-.2 .1zM397.7 238l.3-.1-.3 .2zM397.8 239.6l.3-.1a.58 .58 0 0 0-.1 1l-.3-.2z"/>
<path d="M397.8 236.6l.3-.1-.1 .1zM397.8 235.7l.3 .2-.1 .2-.3 .2-.3 .4 .1-.3a.41 .41 0 0 0 .4-.2 .41 .41 0 0 0-.1-.5zM398 237.9l.1 .2zM398.1 238.1l.3-.2-.3 .2v.5h.2h-.3zM398.1 239.5a.55 .55 0 0 1 .3 .6 .55 .55 0 0 1-.4 .4 .6 .6 0 0 0 .1-1zM398.4 235.8l.3-.1a.63 .63 0 0 0-.1 1l-.3-.4zM398.4 237.9l.2 .2v.5h.1h-.3zM398.6 239.5h.2l.5 1-.6-1zM398.7 235.7a.58 .58 0 0 1-.1 1 .58 .58 0 0 0 .1-1zM398.7 239.5v1h.2h-.3h.1zM398.9 237.6h.2v1h.1h-.3h.1v-1zM399.2 239.5h.1v1v-1h.1z"/>
<path d="M399.5 238l.3-.1a.38 .38 0 0 0-.3 .3 .38 .38 0 0 0 .2 .4l-.3-.3zM399.6 239.5h.7v.3l-.1-.3zM399.7 239.5h.5h-.4v.5h.2h-.2v.5zM399.8 237.9a.34 .34 0 0 1 .2 .4 .34 .34 0 0 1-.3 .3 .35 .35 0 0 0 .3-.3 .35 .35 0 0 0-.2-.4zM399.8 240h.2v-.2v.4v-.2zM400 235.7h.3v1h-.3h.1v-1zM400.3 236.1l.6 .6h-.3h.1zM400.4 238l.2-.1a.35 .35 0 0 0-.3 .3 .35 .35 0 0 0 .3 .4l-.3-.3zM400.6 235.7h.3l-.7 .6 .5-.6zM400.6 239.9h.1zM400.6 238a.34 .34 0 0 1 .3 .3 .34 .34 0 0 1-.4 .3 .35 .35 0 0 0 .3-.3 .35 .35 0 0 0-.2-.3zM401 236h.2v.7h.1h-.3h.1v-.6z"/>
<path d="M401.1 237.9h.2v1h.1h-.3h.1v-.9zM401.3 236.1l.2-.1-.3 .3zM401.3 238.5l.1 .1zM401.3 238l.2-.1zM401.5 236.1h.1M401.5 236v.2zM401.5 237.9a.34 .34 0 0 1 .3 .4 .34 .34 0 0 1-.4 .3 .35 .35 0 0 0 .4-.3 .35 .35 0 0 0-.3-.4zM401.7 236h.3l-.2 .1 .2 .6zM401.7 236.9v.1zM401.7 236.9h.1M402 238.4v.2zM402.1 238.5l.1 .1z"/>
<path d="M402.1 238l.2-.1-.3 .2 .5 .2-.1 .3h-.2l.3-.2-.5-.3zM402.1 236l.3 .1-.4 .8-.3 .1 .3-.1 .3-.8zM402.1 239.4l.1-.1a1.26 1.26 0 0 0 0 1.5 1.14 1.14 0 0 1-.1-1.4zM402.3 237.9l.2 .1zM402.5 237.9v.3zM402.5 239.7v.1zM402.5 239.6v.2v-.2l.3-.1zM402.7 236.1l.2-.1a.4 .4 0 0 0-.3 .3 .4 .4 0 0 0 .2 .4l-.3-.3zM402.8 236.7l.3-.1zM402.8 238.5h.1M402.8 238.5h.1l-.1 .3zM402.8 239.5l.3 .1v.2l-.4 .3-.2 .4v-.3l.5-.3v-.2z"/>
<path d="M402.9 236l.2 .2v.1zM403.1 236.2h.1M403.4 236.7h.4l.1-.3v.3zM403.4 236h.5l-.5 .1v.2zM403.4 239.9l.3-.1zM403.4 239.5h.5l-.5 .1-.1 .4zM403.7 239.8a.34 .34 0 0 1 .3 .4 .34 .34 0 0 1-.4 .3 .36 .36 0 0 0 .3-.3 .36 .36 0 0 0-.2-.4zM403.8 236.1l-.4 .6zM404.1 238.6l.6-.1v-.2l-.1-.2 .1 .1 .1 .2-.2 .2zM404.1 237.6l.6 .1 .1 .2-.2 .2h-.4l.5-.1v-.2l-.1-.2zM404.1 235.7h.2v1h.1h-.3h.1v-1zM404.2 237.6h.4h-.4v.5h.4h-.4v.5z"/>
<path d="M404.3 239.6l.2-.1a.63 .63 0 0 0 0 1l-.3-.4zM404.5 236.3l.3 .4h-.2zM404.5 239.5a.58 .58 0 0 1 0 1 .58 .58 0 0 0 0-1zM404.6 236l.2 .1-.5 .4zM405 239.3a1.12 1.12 0 0 1 0 1.5 1.26 1.26 0 0 0 0-1.5zM405.1 236.1h.1M405.1 236.1l.3-.1-.3 .2zM405.1 237.7l.3-.1a.57 .57 0 0 0-.3 .5 .57 .57 0 0 0 .2 .5l-.3-.4zM405.3 238.6l.4-.2zM405.4 236l.2 .2-.5 .2 .1 .3-.2-.2 .5-.3zM405.4 237.6l.2 .1zM405.5 236.6l.2 .1z"/>
<path d="M405.5 236.3l.1 .3-.4 .1 .3-.1zM405.7 237.5v.5zM406.6 239.7v.1zM406.7 239.6l-.1 .2 .1-.2 .3-.1zM406.8 235.7l.6 .1 .1 .3-.5 .1h.4l.1-.3-.2-.2zM406.8 237.6h.2h-.1l.3 1zM406.9 235.7h.4h-.3v.5h.3h-.3v.5h.1h-.3h.1zM407 239.5l.1 .1-.1 .3a.31 .31 0 0 1 .2 .4 .31 .31 0 0 1-.4 .2l.3-.2v-.3l-.3-.1 .3-.1zM407.3 237.6h.2l-.3 1 .3-1zM407.4 239.5v.3zM407.5 239.6l.1-.1zM407.6 239.5l.2 .1z"/>
<path d="M407.7 235.7h.2v1h.1h-.3h.1v-1zM407.8 237.8l.3-.2zM407.8 239.6l.2-.1zM408 239.5l-.3 1zM408.1 237.6v1h.1h-.4h.2zM408.3 236.1h.1M408.3 236.1l.3-.1-.3 .2zM408.3 239.7v.1zM408.3 239.6v.2v-.2l.3-.1zM408.6 236l.2 .2-.5 .2 .1 .3-.2-.2 .5-.3zM408.6 238.3v.4zM408.6 237.7l.3-.1-.3 .2 .6 .4-.1 .3-.3 .1 .3-.1 .1-.2-.6-.3z"/>
<path d="M408.6 238.5l.2 .1zM408.6 239.5l.3 .1v.2a.79 .79 0 0 0-.6 .7v-.3l.5-.3v-.2zM408.7 236.6l.2 .1zM408.7 236.3l.1 .3-.4 .1 .3-.1zM408.9 237.6l.2 .1zM409.2 236.1l.3-.1a.38 .38 0 0 0-.4 .3 .38 .38 0 0 0 .3 .4l-.3-.3zM409.2 237.5v.5zM409.4 236.7l.3-.1zM409.5 236l.1 .3zM409.5 236.2l.1 .1zM409.9 236.3h.5l-.1-.3 .2 .2v.1h-.5l.2 .4zM410 236.1l.3-.1-.4 .3z"/>
<path d="M410.2 236.7l.3-.1zM410.3 239.7v.1zM410.3 239.6v.2v-.2l.3-.1zM410.5 237.8l.2-.2zM410.6 239.5l.2 .1-.1 .3a.29 .29 0 0 1 .1 .4 .29 .29 0 0 1-.3 .2l.3-.2v-.3l-.3-.1 .3-.1zM410.7 237.6v1h.1h-.3h.1zM411.2 238.3v.4zM411.2 239.6l.3-.1a.6 .6 0 0 0-.1 1l-.3-.3zM411.2 238.5l.2 .1zM411.3 237.7l-.1 .1 .6 .5v.2l-.2 .1h-.2l.3-.1 .1-.2-.6-.3v-.3l.3-.1zM411.3 239.9l-.2 .3 .3-.3zM411.4 239.9a.32 .32 0 0 1 .3 .3 .32 .32 0 0 1-.3 .3 .33 .33 0 0 0 .3-.3 .33 .33 0 0 0-.3-.3z"/>
<path d="M411.5 237.6l.2 .1zM411.5 239.5l.2 .1-.1 .2zM411.6 239.6h.1M411.8 237.5v.5zM412.1 239.6l.2-.1a.62 .62 0 0 0-.1 1l-.2-.2zM412.3 239.5a.55 .55 0 0 1 .3 .6 .55 .55 0 0 1-.4 .4 .58 .58 0 0 0 .1-1zM412.5 237.6l-.5 .7h.7h-.2l-.1 .3v-.3h-.4zM412.5 237.6v.7h-.5h.4zM413 239.6l.2-.1a.63 .63 0 0 0-.1 1l-.3-.4zM413.2 239.5a.58 .58 0 0 1-.1 1 .58 .58 0 0 0 .1-1zM384.5 241.2h37.7M384.5 246h37.7"/>
<path d="M384.5 249.2h37.7M384.5 252.3h37.7M384.5 255.5h37.7M399.6 240.5h.6l.1-.3v.3zM400.6 240.5h.1zM402.6 240.4h.1M402.6 240.4l.5 .1h-.3zM402.8 240.5l.3-.2v.2zM403.3 240.3l.1-.1 .2 .3zM403.4 240.2v.1zM406.6 240.2l.2 .3zM406.6 240.2v.1z"/>
<path d="M408.4 240.4h.1M408.4 240.4l.5 .1h-.3zM408.6 240.5l.3-.2v.2zM409.2 240.1h.8zM410.3 240.2l.2 .3zM410.3 240.2v.1zM107.6 263.5h.7v3h-.7zM107.6 263.5a.34 .34 0 0 1 .3-.4 .34 .34 0 0 1 .4 .4M107.6 266.5a.34 .34 0 0 0 .3 .4 .34 .34 0 0 0 .4-.4M213.4 267.1v.4l.3 .1M213.7 267h4.4v.6h-4.4zM215.6 263.5h.7v6.3h-.7z"/>
<path d="M215.6 269.8a.34 .34 0 0 0 .3 .4 .34 .34 0 0 0 .4-.4M215.6 263.3l.6 .4-2.2 3.8-.6-.4zM215.6 263.7l.6-.4 2.2 3.8-.6 .4zM215.6 263.3a.34 .34 0 0 1 .4-.1 .34 .34 0 0 1 .3 .3M216.2 263.3a.34 .34 0 0 0-.4-.1 .34 .34 0 0 0-.2 .5M217.8 267.5a.34 .34 0 0 0 .5 .1 .34 .34 0 0 0 .1-.5v.4l-.3 .1M323.6 263.5h.7v3h-.7zM323.6 263.5a.34 .34 0 0 1 .3-.4 .34 .34 0 0 1 .4 .4M323.6 266.5a.34 .34 0 0 0 .3 .4 .34 .34 0 0 0 .4-.4"/>
</g>
<g fill="none" stroke="#000" stroke-width=".21">
<path d="M174.6 34.4l-1.7 2.3M223.4 34.8l-1.7 2.3M237.8 28.3l-1.6 2.3M102.8 95.7l-1.6 2.3M275.2 85.9l2.3 1.6M32 140.5l2.4 1.7M232.5 159.2l-1.7 2.3M327.5 158.8l-1.6 2.3M327.4 175.3l-1.6 2.3M177.7 190.6l2.3 1.6M367.4 190.5l2.3 1.6M176.7 226.7l-1.7 2.4"/>
<path d="M334.5 226.7l-1.6 2.3"/>
</g>
<path d="M216.4 118.8v2.5" fill="none" stroke="#000" stroke-width=".38"/>
<text font-size="6.6" x="10.9" y="251">QTY: ___</text>
<g font-size="4.4">
<text x="338.8" y="25.5">PURCHASED PART</text>
<text x="84.5" y="87.2">Flat Pattern</text>
</g>
<g font-size="3.5">
<text x="390.8" y="23.2">BSP2002</text>
<text x="25.4" y="257.6">BSP2002</text>
</g>
<g font-size="2.8">
<text x="53.2" y="14.5">4</text>
<text x="161.2" y="14.5">3</text>
<text x="269.2" y="14.5">2</text>
<text x="377.1" y="14.5">1</text>
<text x="390.4" y="29.9">1133 MELVILLE</text>
<text x="225.3" y="30.5">158.8 [6</text>
<text x="239.2" y="30.5">in]</text>
<text x="163.5" y="36.6">31.7 [1</text>
<text x="175.9" y="36.6">in]</text>
<text x="212.3" y="37">31.8 [1</text>
<text x="224.7" y="37">in]</text>
<text x="6.8" y="70.7">B</text>
<text x="159" y="70.1">25.4 [1 in]</text>
<text x="423.4" y="70.7">B</text>
<text x="277.3" y="83.5" transform="rotate(-90 277.3 83.5)">in]</text>
<text x="89.2" y="97.9">228.0 [8</text>
<text x="105.2" y="97.9">in]</text>
<text x="277.3" y="99.6" transform="rotate(-90 277.3 99.6)">125.3 [4</text>
<text x="68.6" y="110.7">UP 90.00° R.0</text>
<text x="214.2" y="113.5">45.00°</text>
<text x="46" y="124.7">DOWN 90.00° R.0</text>
<text x="34.2" y="139.2" transform="rotate(-90 34.2 139.2)">in]</text>
<text x="34.2" y="153.1" transform="rotate(-90 34.2 153.1)">158.8 [6</text>
<text x="333.4" y="150.3">EXPOSURE</text>
<text x="219.9" y="161.4">158.8 [6</text>
<text x="233.8" y="161.4">in]</text>
<text x="315" y="161">158.7 [6</text>
<text x="328.9" y="161">in]</text>
<text x="317.5" y="177.5">R.8 [R</text>
<text x="329.9" y="177.5">in]</text>
<text x="322.4" y="181.1">TYP.</text>
<text x="179.8" y="188.2" transform="rotate(-90 179.8 188.2)">in]</text>
<text x="369.6" y="188" transform="rotate(-90 369.6 188)">in]</text>
<text x="179.8" y="203.2" transform="rotate(-90 179.8 203.2)">102.4 [4</text>
<text x="369.6" y="204.1" transform="rotate(-90 369.6 204.1)">100.8 [3</text>
<text x="6.7" y="210.4">A</text>
<text x="423.4" y="210.4">A</text>
<text x="165.6" y="228.9">32.6 [1</text>
<text x="179.1" y="228.9">in]</text>
<text x="323.5" y="228.9">32.5 [1</text>
<text x="336.9" y="228.9">in]</text>
<text x="400" y="262.1">14923</text>
<text x="53.2" y="266.5">4</text>
<text x="161.2" y="266.5">3</text>
<text x="269.2" y="266.5">2</text>
<text x="377.1" y="266.5">1</text>
</g>
<g font-size="2.5">
<text x="12.1" y="20.6">ROUTE SHEET</text>
<text x="10.9" y="257.2">PART #</text>
<text x="10.9" y="262">PART DESCPRITION</text>
<text x="35" y="262">STOOL TRIM SPLICE</text>
<text x="131.3" y="262">REF. DET.</text>
<text x="178.1" y="262">REV.</text>
<text x="207.5" y="262">EXTRUSION</text>
<text x="225.3" y="261.8">ALUM SHEET, 20 Ga. (.032in)</text>
<text x="283.8" y="262">FINISH</text>
<text x="298.4" y="262">ANODIC ICE YW201E</text>
<text x="360" y="262">REL.</text>
<text x="385.7" y="262">PROJ. NO.</text>
</g>
<g font-size="2.1">
<text x="387.2" y="209.1">SCALE 1/2 , SHEET SIZE B</text>
<text x="392.6" y="244.4">ROUTING - WORK CTR</text>
</g>
<g font-size="2">
<text x="387" y="196.5">FABRICATOR TO INSPECT</text>
<text x="393.1" y="194.1">SHOP NOTE:</text>
<text x="388.4" y="199">MATERIAL AS PER QCP</text>
<text x="390.9" y="203.9">CHK BY: _______</text>
</g>
<g font-size="1.9">
<text x="235.7" y="29.5">1</text>
<text x="172.4" y="35.6">1</text>
<text x="221.2" y="36">1</text>
<text x="237.1" y="30.9">4</text>
<text x="173.8" y="37">4</text>
<text x="222.6" y="37.4">4</text>
<text x="276.3" y="89.2" transform="rotate(-90 276.3 89.2)">15</text>
<text x="277.7" y="86.7" transform="rotate(-90 277.7 86.7)">16</text>
<text x="99.6" y="96.8">31</text>
<text x="102.1" y="98.3">32</text>
<text x="33.2" y="142.7" transform="rotate(-90 33.2 142.7)">1</text>
<text x="34.6" y="141.3" transform="rotate(-90 34.6 141.3)">4</text>
<text x="230.3" y="160.4">1</text>
<text x="231.7" y="161.8">4</text>
<text x="325.4" y="160">1</text>
<text x="326.8" y="161.4">4</text>
<text x="325.3" y="176.5">1</text>
<text x="326.7" y="177.9">32</text>
<text x="180.3" y="191.3" transform="rotate(-90 180.3 191.3)">32</text>
<text x="370" y="191.2" transform="rotate(-90 370 191.2)">32</text>
<text x="178.8" y="192.7" transform="rotate(-90 178.8 192.7)">1</text>
<text x="368.6" y="193.7" transform="rotate(-90 368.6 193.7)">31</text>
<text x="174.5" y="227.9">9</text>
<text x="332.4" y="227.8">9</text>
<text x="175.9" y="229.4">32</text>
<text x="333.8" y="229.3">32</text>
</g>
<g font-size="1.7">
<text x="384.7" y="17.2">CHECKED</text>
<text x="384.7" y="20.4">PART #</text>
<text x="384.7" y="26.8">JOB NAME</text>
<text x="384.7" y="33.7">DRAWN BY:</text>
<text x="397.2" y="33.7">L-TS</text>
<text x="384.7" y="36.8">DESIGNED BY:</text>
<text x="384.7" y="40">CHECKED BY:</text>
<text x="384.7" y="42.8">ISSUE 01:</text>
<text x="384.7" y="45.4">ISSUE 02:</text>
<text x="384.7" y="47.9">ISSUE 03:</text>
<text x="384.7" y="50.5">ISSUE 04:</text>
<text x="384.7" y="53">ISSUE 05:</text>
<text x="390.3" y="56.2">ITEM</text>
<text x="403.5" y="56.1">FRAME/ASY</text>
<text x="417.4" y="56">QTY</text>
<text x="392.7" y="225.3">THIRD ANGLE PROJECTION</text>
</g>
</svg>
